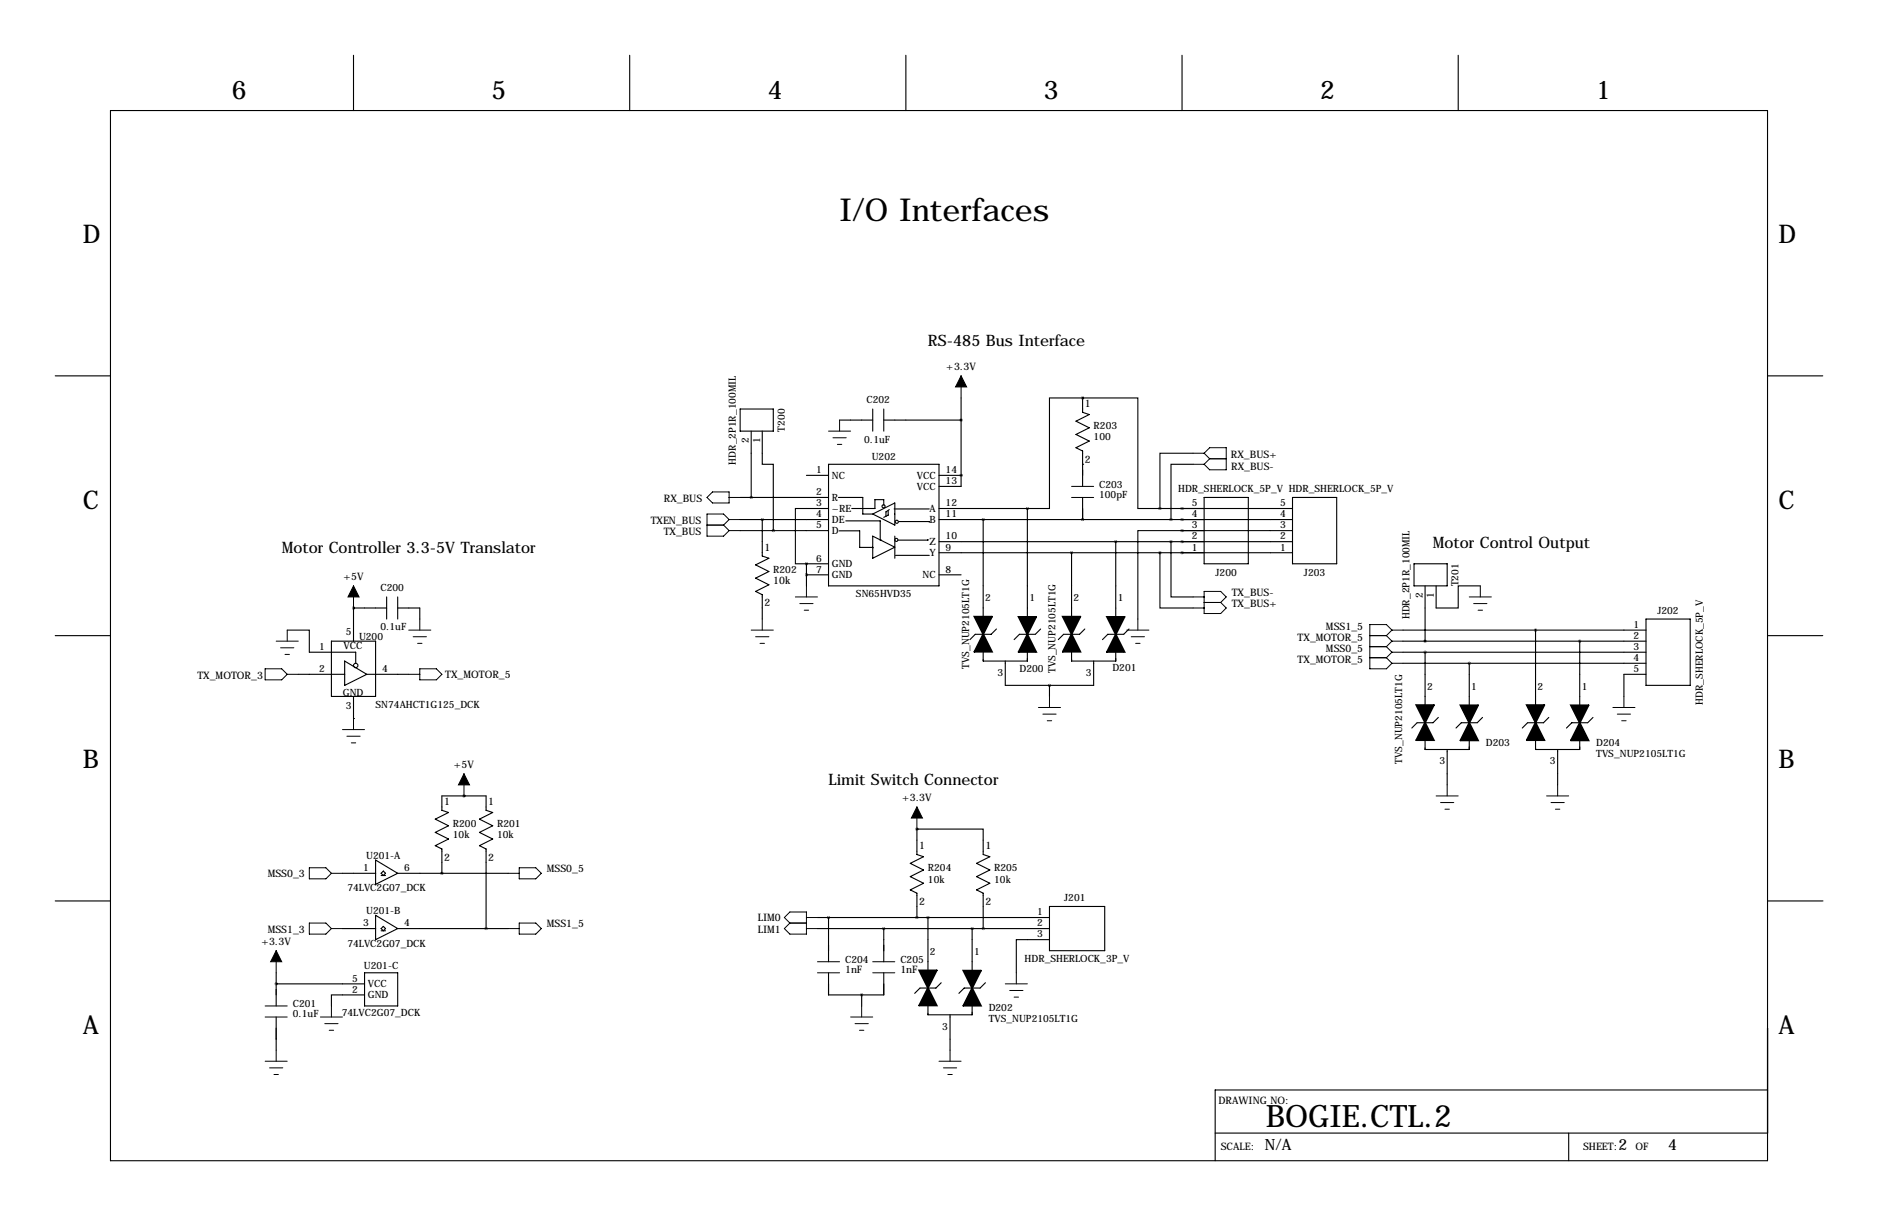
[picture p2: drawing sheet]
<svg xmlns="http://www.w3.org/2000/svg" width="432mm" height="279mm" viewBox="0 0 432 279" stroke-linecap="round" stroke-linejoin="round" font-family="sans-serif">
<g fill="none" stroke="#000" stroke-width=".25">
<path d="M81.3 12.7v12.7M144.8 12.7v12.7M208.3 12.7v12.7M271.8 12.7v12.7M335.3 12.7v12.7M25.4 25.4h381v241.3h-381zM12.7 86.4h12.7M170.2 94h7.6v5.1h-7.6zM172.7 99.1v15.2M175.3 99.1v7.6h2.5v15.2M193 96.5h7.7M200.7 94v5.1"/>
<path d="M203.2 94v5.1M203.2 96.5h17.8M221 91.4v20.4h-5.1M248.9 91.4h12.7v25.4h5.1M248.9 91.4h.1M248.9 91.4h-7.6v25.4h-5.1M248.9 91.4v3.3l1.5 .5-3 1.6 3 1.5-3 1.5 3 1.5-3 1.6 1.5 .7v8.2M406.4 86.4h12.7M170.2 114.3h20.3M170.2 119.4h20.3M175.3 119.4v8.4l1.5 .5-3.1 1.5 3.1 1.5-3.1 1.5 3.1 1.6-3.1 1.5 1.6 .8v5.5M185.4 109.2h5.1"/>
<path d="M190.5 116.8h-7.6v12.7h2.5M190.5 106.7h25.4v27.9h-25.4zM192.8 114.3h5.6v3.8h2.3M194.5 119.7h7.9v4.4h.3M200.7 118.1l5-2.5v5.1zM203.2 116.1v-1.3h-2v2h-5.4M204.2 117.3v1.1l-1 .5M204.5 117.1l-.8 .5v1M205.6 116.9h8.1M206.7 119.8h7v.2M215.9 116.8h20.3M215.9 109.2h5.1"/>
<path d="M215.9 119.4h81.3M221 109.2h.1M226.1 119.4v22.3M236.2 116.8v24.9M248.9 106.7h.1M248.9 119.4h.1M248.9 114.3v5.1M266.7 116.8h30.5M271.8 116.8h.1M271.8 119.4h.1M274.3 104.1h-7.6v12.7M274.3 106.7h-5.1v12.7"/>
<path d="M276.9 114.3h10.1v15.2h-10.1zM297.2 114.3h10.1v15.2h-10.1zM81.3 139.7h.1M81.3 139.7v7.6M81.3 139.7h7.6M88.9 137.2v5M91.4 139.7h5.1v2.5M91.4 137.2v5M170.2 121.9h20.3M185.4 129.5h.1M185.4 132.1h.1M185.4 129.5h5.1"/>
<path d="M185.4 132.1h5.1M185.4 129.5v5.1M192.9 122h4.8v3.8h3v.1M200.7 123.2l5 2.5-5 2.6zM205.7 123.2v5.1M205.9 127.6h7.8M213.4 124v.1h-6.9M215.9 132.1h5.1M215.9 124.5h81.3M215.9 127h81.3M246.4 127v14.7M256.5 124.5v17.2"/>
<path d="M266.7 127v12.7h7.6M269.2 124.5v12.7h5.1M271.8 121.9h.1M271.8 121.9h-10.2v20.3M271.8 124.5h.1M271.8 127h.1M271.8 121.9h25.4M325.1 129.5h7.6v5.1h-7.6zM327.7 134.6v12.7M330.2 134.6v5.1h5.1v-5.1h5.1M12.7 146h12.7M66 144.8h5.1v5.1h10.7v2.5"/>
<path d="M68.6 154.9h10.6M76.2 147.3h10.2v12.7h-10.2zM79.2 151.9l5.1 3-5.1 2.6zM84.3 154.9h9.7M226.1 145.7v1.6M226.1 149.8v2.1h10.1v-2.1M229.1 144.5l-1.2 1.2h-3.7l-1.2 1.3M231.1 151.9v5.6h20.4v-5.6M236.2 144.2v1.5M239.3 144.5l-1.3 1.2h-3.6l-1.2 1.3M241.3 157.5v2.5M246.4 149.8v2.1h10.1v-2.1"/>
<path d="M246.4 145.7v1.6M249.4 144.5l-1.2 1.2h-3.6l-1.3 1.3M256.5 144.2v1.5M259.6 144.5l-1.2 1.2h-3.7l-1.2 1.3M322.6 144.8h55.9M322.6 147.3h55.9M322.6 149.9h55.9M322.6 152.4h55.9M327.7 149.9v12.1M337.8 152.4v9.7M353.1 144.8v17.2M363.2 147.3v14.8"/>
<path d="M378.5 142.2h10.1v15.3h-10.1zM378.5 154.9h-5.1v5.1M406.4 146h12.7M81.3 165.1h.1M81.3 160v5.1M327.7 166.1v1.5M327.7 170.1v2.1h10.1v-2.1M330.7 164.8l-1.2 1.3h-3.7l-1.2 1.2M332.7 172.2v8.1M337.8 164.5v1.6M340.9 164.8l-1.3 1.3h-3.6l-1.2 1.2M353.1 170.1v2.1h10.1v-2.1"/>
<path d="M353.1 166.1v1.5M356.1 164.8l-1.2 1.3h-3.7l-1.2 1.2M358.1 172.2v8.1M363.2 164.5v1.6M366.3 164.8l-1.3 1.3h-3.6l-1.2 1.2M86.4 197.6l5 3.1-5 2.5zM106.7 182.9h.1M210.8 190.5h15.3v5.8l1.5 .5-3.1 1.6 3.1 1.5-3.1 1.5 3.1 1.5-3.1 1.6 1.6 .7v8.2M210.8 190.5h.1M210.8 190.5v5.8l1.5 .5-3 1.6 3 1.5-3 1.5 3 1.5-3 1.6 1.5 .7v5.6M12.7 207h12.7M78.7 213.4h7.7"/>
<path d="M78.7 200.7h7.7M86.4 210.3l5 3.1-5 2.5zM87.6 201.2h1M87.6 200.7l.5-.5 .5 .5-.5 .5zM87.6 213.9h1M87.6 213.4l.5-.5 .5 .5-.5 .5zM91.4 213.4h25.4M91.4 200.7h25.4M101.6 200.7v-5.6l-1.5-.8 3-1.5-3-1.5 3-1.6-3-1.5 3-1.5-1.5-.5v-3.3h10.2v3.3l1.5 .5-3.1 1.5 3.1 1.5-3.1 1.6 3.1 1.5-3.1 1.5 1.6 .8v18.3M188 210.8h53.3M188 213.4h53.3M190.5 210.8v10.2"/>
<path d="M203.2 213.4v7.6M213.4 210.8v12.2M223.5 213.4v9.6M241.3 215.9h-7.6v7.6M241.3 208.3h12.7v10.1h-12.7zM406.5 207h12.7M63.5 226.1h.1M63.5 226.1h20.3M63.5 223.5v7.6M63.5 233.7v7.6M83.8 228.6h-7.6v2.5M83.8 223.5h7.6v7.6h-7.6z"/>
<path d="M190.5 223.5v5.1h12.7v-5.1M198.1 228.6v2.5M213.4 227v1.5M213.4 231v2.2h10.1v-2.1M216.4 225.8l-1.2 1.2h-3.7l-1.2 1.2M218.4 233.2v8.1M223.5 225.5v1.5M226.6 225.8l-1.3 1.2h-3.6l-1.2 1.2M406.4 250.4h-127v16.3M279.4 260.3h127M360.7 260.3v6.4"/>
<circle cx="203.1" cy="116.3" r=".36"/>
<circle cx="206.2" cy="119.9" r=".36"/>
<circle cx="206.1" cy="124.1" r=".36"/>
<circle cx="81.8" cy="152.9" r=".51"/>
</g>
<g fill="#000" stroke="#000" stroke-width=".38">
<path d="M226.1 145.7l2 4.1h-4.1zM224 141.7h4.1l-2 4zM236.2 145.7l2.1 4.1h-4.1zM234.2 141.7h4.1l-2.1 4.1zM246.4 145.7l2 4.1h-4.1zM244.3 141.7h4.1l-2 4zM256.5 145.7l2.1 4.1h-4.1zM254.5 141.7h4.1l-2.1 4.1zM327.7 166l2 4.1h-4.1zM325.6 162h4.1l-2 4.1zM337.8 166.1l2.1 4h-4.1zM335.8 162.1h4.1l-2.1 4z"/>
<path d="M353.1 166l2 4.1h-4.1zM351 162h4.1l-2 4.1zM363.2 166.1l2.1 4h-4.1zM361.2 162.1h4.1l-2.1 4zM213.4 227l2 4h-4.1zM211.3 223h4.1l-2 4zM223.5 227l2.1 4.1h-4.1zM221.5 223h4.1l-2.1 4.1z"/>
</g>
<g fill="none" stroke="#000" stroke-width=".23">
<path d="M190.5 99.1h5.1M193 96.5v2.6M221 86.4v5M162.6 114.3l1.2-1.3h3.8v2.6h-3.8zM167.6 114.3h2.6M167.6 119.4l-1.2-1.3h-3.8v5.1h3.8l1.2-1.3M167.6 119.4h2.6M167.6 119.4l-1.2 1.3M191.5 100.6h3.1M192.5 102.1h1M246.4 111.8h5.1M246.4 114.3h5.1"/>
<path d="M274.3 104.1h2.6M274.3 106.7h2.6M276.9 104.1l1.2 1.3M276.9 104.1l1.2-1.2h3.8v5h-3.8l-1.2-1.2M278.1 105.4h3.8M278.1 105.4l-1.2 1.3M81.3 134.6v5.1M162.6 120.7h3.8M166.4 120.7l1.2 1.2M167.6 121.9h2.6M182.9 137.2h5.1M183.9 138.7h3"/>
<path d="M185.4 134.6v2.6M274.3 137.2h2.6M274.3 139.7h2.6M276.9 135.9h3.8l1.2 1.3-1.2 1.2 1.2 1.3-1.2 1.3h-3.8zM276.9 138.4h3.8M337.8 137.2h5.1M338.8 138.7h3.1M340.4 134.6v2.6M61 153.7h3.8l1.2 1.2-1.2 1.3h-3.8zM63.5 147.3h5.1M64.5 148.8h3.1M65.5 150.4h1"/>
<path d="M66 154.9h2.6M66 144.8v2.5M94 144.8h5.1M94 154.9h2.5M95 146.3h3M96 147.8h1M96.5 153.7h3.8l1.3 1.2-1.3 1.3h-3.8zM96.5 142.2v2.6M172.7 144.8h5.1M173.7 146.3h3.1M174.8 147.8h1M175.3 142.2v2.6"/>
<path d="M184.9 140.2h1M259.1 144.8h5.1M260.1 146.3h3M261.1 147.8h1M261.6 142.2v2.6M315 151.1h3.8M315 148.6h3.8M315 146h3.8M318.8 148.6l1.2 1.3M318.8 151.1l1.2 1.3M318.8 146l1.2 1.3M320 144.8h2.6"/>
<path d="M320 149.9h2.6M320 149.9l-1.2 1.2M320 144.8l-1.2-1.3h-3.8v10.2h3.8l1.2-1.3M320 152.4h2.6M320 144.8l-1.2 1.2M320 147.3h2.6M320 147.3l-1.2 1.3M339.9 140.2h1M78.7 167.6h5.1M79.8 169.2h3M80.8 170.7h1M81.3 165.1v2.5"/>
<path d="M106.7 177.8v5.1M238.8 162.6h5M239.8 164.1h3M240.8 165.6h1M241.3 160v2.6M370.8 162.6h5.1M371.9 164.1h3M372.9 165.6h1M373.4 160v2.6M71.1 199.4h3.8l1.3 1.3-1.3 1.2h-3.8zM119.4 199.4h3.8l1.3 1.3-1.3 1.2h-3.8zM210.8 185.4v5.1"/>
<path d="M330.2 182.9h5.1M331.2 184.4h3.1M332.2 185.9h1M332.7 180.3v2.6M355.6 182.9h5.1M356.6 184.4h3.1M357.6 185.9h1M358.1 180.3v2.6M63.5 218.4v5.1M71.1 212.1h3.8l1.3 1.3-1.3 1.2h-3.8zM76.2 213.4h2.5M76.2 200.7h2.5"/>
<path d="M116.8 213.4h2.6M116.8 200.7h2.6M119.4 212.1h3.8l1.3 1.3-1.3 1.2h-3.8zM181.6 209.5h3.8v5.1h-3.8l-1.3-1.2 1.3-1.3-1.3-1.3zM181.6 212.1h3.8M185.4 210.8h2.6M185.4 213.4h2.6M61 231.1h5M61 233.7h5M73.7 233.7h5M74.7 235.2h3M75.7 236.7h1"/>
<path d="M76.2 231.1v2.6M188 221h5M188 223.5h5M195.6 233.7h5.1M196.6 235.2h3M197.6 236.7h1M198.1 231.1v2.6M200.7 221h5M200.7 223.5h5M231.1 226.1h5.1M232.2 227.6h3M233.2 229.1h1"/>
<path d="M233.7 223.5v2.6M61 243.8h5M62 245.4h3M63 246.9h1M63.5 241.3v2.5M215.9 243.8h5.1M216.9 245.4h3.1M217.9 246.9h1M218.4 241.3v2.5"/>
</g>
<path d="M221 86.4l1.2 2.5h-2.5zM81.3 134.6l1.2 2.6h-2.5zM106.7 177.8l1.2 2.5h-2.5zM210.8 185.4l1.3 2.6h-2.6zM63.5 218.4l1.3 2.6h-2.6z" fill="#000" stroke="#000" stroke-width=".23"/>
<path d="M226 213.4a.05 .05 0 0 0 .1 0 .05 .05 0 0 0-.1 0zM213.3 210.8a.05 .05 0 0 0 .1 0 .05 .05 0 0 0-.1 0zM175.2 119.4a.05 .05 0 0 0 .1 0 .05 .05 0 0 0-.1 0zM269.2 119.4a.05 .05 0 0 0 .1 0 .05 .05 0 0 0-.1 0zM269.2 124.5a.05 .05 0 0 0 .1 0 .05 .05 0 0 0-.1 0zM327.6 149.9a.05 .05 0 0 0 .1 0 .05 .05 0 0 0-.1 0zM226 119.4a.05 .05 0 0 0 .1 0 .05 .05 0 0 0-.1 0zM256.5 124.5a.05 .05 0 0 0 .1 0 .05 .05 0 0 0-.1 0zM353 144.8a.05 .05 0 0 0 .1 0 .05 .05 0 0 0-.1 0zM111.7 213.4a.05 .05 0 0 0 .1 0 .05 .05 0 0 0-.1 0zM327.6 147.3a.05 .05 0 0 0 .1 0 .05 .05 0 0 0-.1 0z" fill="#000" stroke="#000" stroke-width=".63"/>
<text font-size="7.3" x="193" y="50.8">I/O Interfaces</text>
<text font-size="7.1" x="291" y="259">BOGIE.CTL.2</text>
<g font-size="5.9">
<text x="53.3" y="22.9">6</text>
<text x="113" y="22.9">5</text>
<text x="176.5" y="22.9">4</text>
<text x="240" y="22.9">3</text>
<text x="303.5" y="22.9">2</text>
<text x="367" y="22.9">1</text>
<text x="19" y="55.9">D</text>
<text x="408.9" y="55.9">D</text>
<text x="19" y="116.8">C</text>
<text x="408.9" y="116.8">C</text>
<text x="19" y="176.5">B</text>
<text x="408.9" y="176.5">B</text>
<text x="19" y="237.5">A</text>
<text x="408.9" y="237.5">A</text>
</g>
<g font-size="3.6">
<text x="213.4" y="79.5">RS-485 Bus Interface</text>
<text x="329.4" y="126">Motor Control Output</text>
<text x="64.8" y="127">Motor Controller 3.3-5V Translator</text>
<text x="190.5" y="180.3">Limit Switch Connector</text>
<text x="290.8" y="264.1">N/A</text>
<text x="372.1" y="264.1">2</text>
<text x="383.5" y="264.1">4</text>
</g>
<g font-size="2.4">
<text x="217.6" y="85.1">+3.3V</text>
<text x="249.4" y="93.5">1</text>
<text x="249.4" y="106.3">2</text>
<text x="283" y="105.2">RX_BUS+</text>
<text x="283.1" y="107.9">RX_BUS-</text>
<text x="152.7" y="115.3">RX_BUS</text>
<text x="149.6" y="120.4">TXEN_BUS</text>
<text x="152.6" y="122.9">TX_BUS</text>
<text x="175.8" y="126.5">1</text>
<text x="79" y="133.3">+5V</text>
<text x="177.8" y="134.2">10k</text>
<text x="283.2" y="136.9">TX_BUS-</text>
<text x="175.8" y="139.3">2</text>
<text x="283.2" y="139.4">TX_BUS+</text>
<text x="298.4" y="147.3">TX_MOTOR_5</text>
<text x="304.9" y="149.9">MSS0_5</text>
<text x="304.9" y="144.8">MSS1_5</text>
<text x="45.4" y="156">TX_MOTOR_3</text>
<text x="102.4" y="155.7">TX_MOTOR_5</text>
<text x="298.4" y="152.4">TX_MOTOR_5</text>
<text x="104.4" y="176.5">+5V</text>
<text x="102.1" y="184.9">1</text>
<text x="112.3" y="184.9">1</text>
<text x="207.4" y="184.1">+3.3V</text>
<text x="102.1" y="197.7">2</text>
<text x="112.3" y="197.7">2</text>
<text x="211.3" y="195.1">1</text>
<text x="226.6" y="195.1">1</text>
<text x="61.5" y="201.4">MSS0_3</text>
<text x="125.7" y="200.4">MSS0_5</text>
<text x="211.3" y="207.9">2</text>
<text x="226.6" y="207.9">2</text>
<text x="61.5" y="214.4">MSS1_3</text>
<text x="125.7" y="213.1">MSS1_5</text>
<text x="174.2" y="211.6">LIM0</text>
<text x="174.2" y="214.4">LIM1</text>
<text x="60.1" y="217.2">+3.3V</text>
<text x="194.3" y="223.7">1nF</text>
<text x="207" y="223.7">1nF</text>
<text x="280.2" y="253.7">DRAWING NO:</text>
<text x="280.7" y="264.2">SCALE:</text>
<text x="364" y="264.2">SHEET:</text>
<text x="376.1" y="264.2">OF</text>
</g>
<g font-size="2.3">
<text x="199.2" y="92.7">C202</text>
<text x="172.2" y="101.9" transform="rotate(-90 172.2 101.9)">2</text>
<text x="174.8" y="101.9" transform="rotate(-90 174.8 101.9)">1</text>
<text x="180.4" y="99.2" transform="rotate(-90 180.4 99.2)">T200</text>
<text x="198.7" y="101.7">0.1uF</text>
<text x="251.5" y="98.6">R203</text>
<text x="251.5" y="101.2">100</text>
<text x="169.2" y="106.7" transform="rotate(-90 169.2 106.7)">HDR_2P1R_100MIL</text>
<text x="200.4" y="105.7">U202</text>
<text x="187.7" y="108.7">1</text>
<text x="187.7" y="113.8">2</text>
<text x="191.3" y="110">NC</text>
<text x="210.8" y="110">VCC</text>
<text x="210.8" y="112.6">VCC</text>
<text x="217.4" y="108.7">14</text>
<text x="217.4" y="111.3">13</text>
<text x="252.7" y="112">C203</text>
<text x="270.9" y="113">HDR_SHERLOCK_5P_V HDR_SHERLOCK_5P_V</text>
<text x="187.7" y="116.3">3</text>
<text x="187.7" y="118.9">4</text>
<text x="191.3" y="115.1">R</text>
<text x="191.3" y="117.6">~RE</text>
<text x="213.7" y="117.6">A</text>
<text x="217.4" y="116.3">12</text>
<text x="217.4" y="118.9">11</text>
<text x="252.7" y="114.4">100pF</text>
<text x="274" y="118.9">4</text>
<text x="274" y="116.3">5</text>
<text x="294.3" y="118.9">4</text>
<text x="294.3" y="116.3">5</text>
<text x="187.7" y="121.4">5</text>
<text x="191.3" y="120.2">DE</text>
<text x="191.3" y="122.7">D</text>
<text x="213.7" y="120.2">B</text>
<text x="213.7" y="125.3">Z</text>
<text x="217.4" y="124">10</text>
<text x="274" y="124">2</text>
<text x="274" y="121.4">3</text>
<text x="294.3" y="124">2</text>
<text x="294.3" y="121.4">3</text>
<text x="177.8" y="131.6">R202</text>
<text x="187.7" y="129">6</text>
<text x="187.7" y="131.6">7</text>
<text x="191.3" y="130.3">GND</text>
<text x="213.7" y="127.8">Y</text>
<text x="217.4" y="126.5">9</text>
<text x="217.4" y="131.6">8</text>
<text x="274" y="126.5">1</text>
<text x="294.3" y="126.5">1</text>
<text x="87.5" y="135.9">C200</text>
<text x="191.3" y="132.9">GND</text>
<text x="196.8" y="137.2">SN65HVD35</text>
<text x="212.1" y="132.9">NC</text>
<text x="279.5" y="132.4">J200</text>
<text x="299.8" y="132.4">J203</text>
<text x="327.2" y="137.5" transform="rotate(-90 327.2 137.5)">2</text>
<text x="329.7" y="137.5" transform="rotate(-90 329.7 137.5)">1</text>
<text x="335.4" y="134.7" transform="rotate(-90 335.4 134.7)">T201</text>
<text x="226.5" y="138.2">2</text>
<text x="236.7" y="138.2">1</text>
<text x="246.8" y="138.2">2</text>
<text x="257" y="138.2">1</text>
<text x="324.1" y="142.3" transform="rotate(-90 324.1 142.3)">HDR_2P1R_100MIL</text>
<text x="381.1" y="141">J202</text>
<text x="73.4" y="149.4">1</text>
<text x="79" y="149.1">VCC</text>
<text x="79.5" y="145.8">5</text>
<text x="82.5" y="147.1">U200</text>
<text x="87.5" y="144.9">0.1uF</text>
<text x="375.6" y="144.3">1</text>
<text x="375.6" y="146.8">2</text>
<text x="375.6" y="149.4">3</text>
<text x="73.4" y="154.4">2</text>
<text x="87.9" y="154.4">4</text>
<text x="222.8" y="153.7" transform="rotate(-90 222.8 153.7)">TVS_NUP2105LT1G</text>
<text x="229.4" y="155.3">3</text>
<text x="234.4" y="154.4">D200</text>
<text x="242.7" y="154.7" transform="rotate(-90 242.7 154.7)">TVS_NUP2105LT1G</text>
<text x="249.7" y="155.3">3</text>
<text x="255.8" y="154.2">D201</text>
<text x="375.6" y="151.9">4</text>
<text x="375.6" y="154.4">5</text>
<text x="78.8" y="159.8">GND</text>
<text x="328.1" y="158.5">2</text>
<text x="338.3" y="158.5">1</text>
<text x="353.5" y="158.5">2</text>
<text x="363.7" y="158.5">1</text>
<text x="391.5" y="161.9" transform="rotate(-90 391.5 161.9)">HDR_SHERLOCK_5P_V</text>
<text x="79.5" y="162.9">3</text>
<text x="86.4" y="162.6">SN74AHCT1G125_DCK</text>
<text x="341.6" y="171.4">D203</text>
<text x="367" y="171.4">D204</text>
<text x="367" y="173.8">TVS_NUP2105LT1G</text>
<text x="322.4" y="175.5" transform="rotate(-90 322.4 175.5)">TVS_NUP2105LT1G</text>
<text x="331" y="175.6">3</text>
<text x="356.4" y="175.6">3</text>
<text x="104.1" y="190">R200</text>
<text x="114.3" y="190">R201</text>
<text x="84.2" y="197.4">U201-A</text>
<text x="104.1" y="192.6">10k</text>
<text x="114.3" y="192.6">10k</text>
<text x="83.5" y="200.2">1</text>
<text x="93" y="200.2">6</text>
<text x="213.4" y="200.2">R204</text>
<text x="213.4" y="202.8">10k</text>
<text x="228.6" y="200.2">R205</text>
<text x="228.6" y="202.8">10k</text>
<text x="79.9" y="204.8">74LVC2G07_DCK</text>
<text x="244.7" y="207">J201</text>
<text x="83.5" y="212.9">3</text>
<text x="84.2" y="210.1">U201-B</text>
<text x="93" y="212.9">4</text>
<text x="238.5" y="210.3">1</text>
<text x="238.5" y="212.9">2</text>
<text x="238.5" y="215.4">3</text>
<text x="79.9" y="217.5">74LVC2G07_DCK</text>
<text x="194.3" y="221.2">C204</text>
<text x="207" y="221.2">C205</text>
<text x="213.8" y="219.5">2</text>
<text x="224" y="219.5">1</text>
<text x="235.6" y="221.1">HDR_SHERLOCK_3P_V</text>
<text x="81" y="225.6">5</text>
<text x="83.7" y="222.8">U201-C</text>
<text x="84.6" y="226.9">VCC</text>
<text x="67.3" y="231.4">C201</text>
<text x="67.3" y="233.8">0.1uF</text>
<text x="78.6" y="233.5">74LVC2G07_DCK</text>
<text x="81" y="228.1">2</text>
<text x="84.6" y="229.4">GND</text>
<text x="227.3" y="232.4">D202</text>
<text x="216.7" y="236.6">3</text>
<text x="227.3" y="234.8">TVS_NUP2105LT1G</text>
</g>
</svg>
